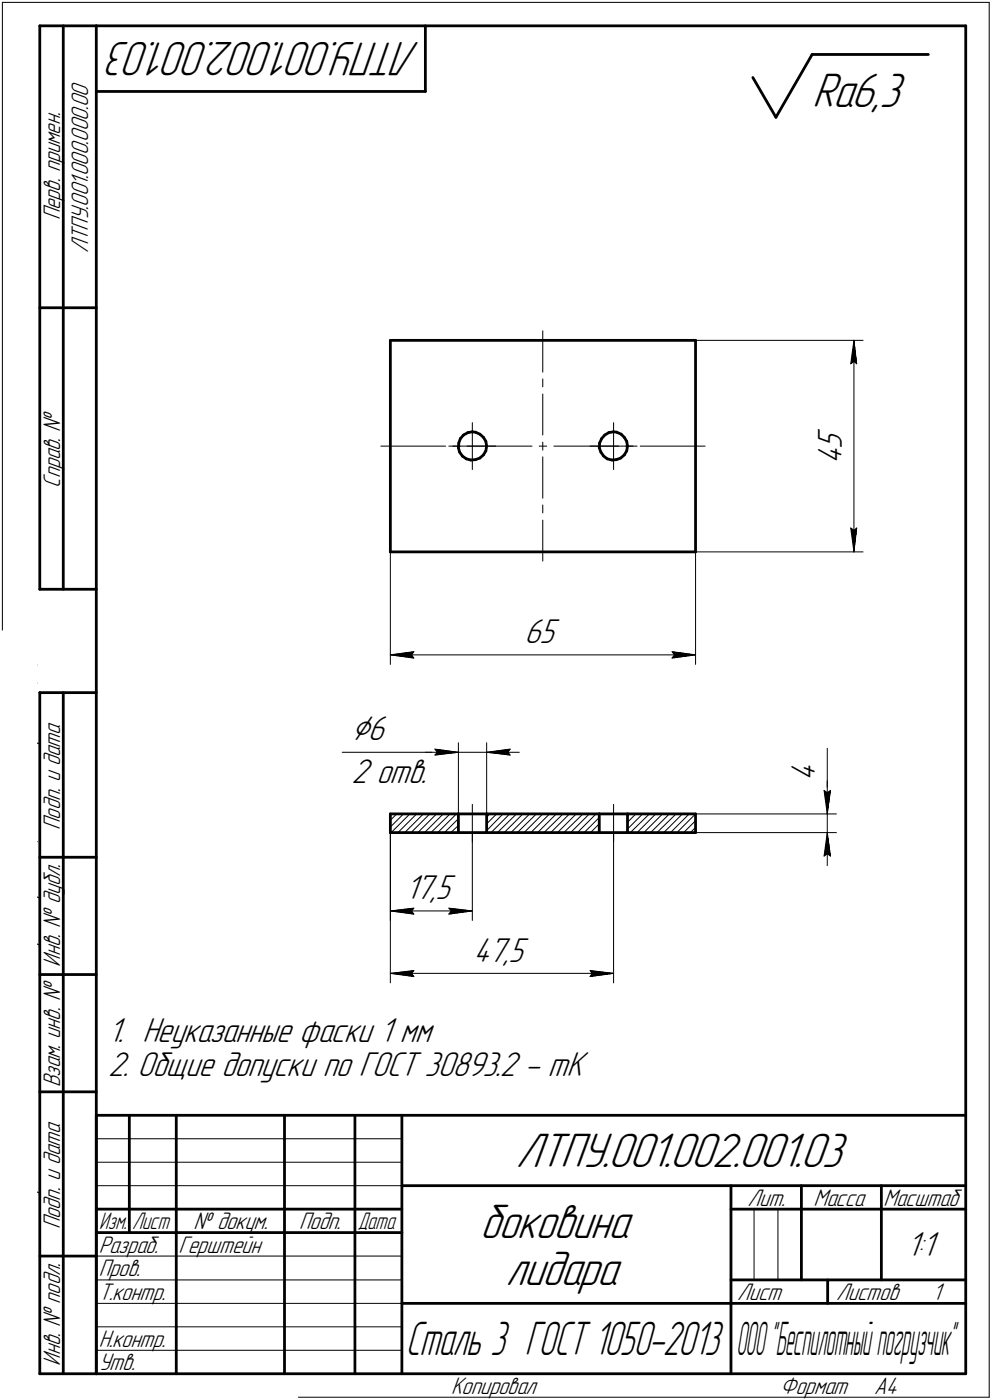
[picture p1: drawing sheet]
<svg xmlns="http://www.w3.org/2000/svg" width="211mm" height="298mm" viewBox="0 0 211 298" stroke-linecap="round" stroke-linejoin="round" font-family="sans-serif">
<g fill="none" stroke="#000" stroke-width=".59">
<path d="M8.5 5.5v120zM8.5 5.5h12zM13.5 5.5v120zM20.5 5.5v287zM20.5 5.5h185zM20.5 19.5h70zM90.5 5.5v14zM160.2 16.5l4.9 8.5zM172.8 11.6l-7.7 13.4zM172.8 11.6h24.7zM205.5 5.5v287zM8.5 65.5h12z"/>
<path d="M83.1 72.5h64.9zM83.1 72.5v45zM148 72.5v45zM97.5 95.3l.3 1zM97.6 94.3l-.1 1zM97.8 96.3l.6 .8zM98 93.4l-.4 .9zM98.4 97.1l.8 .6zM98.6 92.6l1-.5zM98.6 92.6l-.6 .8zM99.2 97.7l1 .3zM99.6 92.1l.9-.2z"/>
<path d="M100.2 98l1-.1zM100.5 91.9l.7 .1zM101.2 97.9l.9-.4zM101.2 92l.9 .5zM102.1 97.5l.8-.6zM102.1 92.5l.8 .6zM102.9 93.1l.5 .9zM103.4 96l-.5 .9zM103.4 94l.1 1zM103.5 95l-.1 1zM127.5 95.3l.3 1zM127.6 94.3l-.1 1z"/>
<path d="M127.8 96.3l.6 .8zM128 93.4l-.4 .9zM128.4 97.1l.8 .6zM128.7 92.6l.8-.5zM128.7 92.6l-.7 .8zM129.2 97.7l1 .3zM129.5 92.1l1.1-.2zM130.2 98l.9-.1zM130.6 91.9l.6 .1zM131.1 97.9l1-.4zM131.2 92l1 .5zM132.1 97.5l.7-.6z"/>
<path d="M132.2 92.5l.6 .6zM132.8 93.1l.5 .9zM133.3 96l-.5 .9zM133.3 94l.2 1zM133.5 95l-.2 1zM83.1 117.5h64.9zM8.5 125.5h12zM8.5 147.5v145zM8.5 147.5h12zM13.5 147.5v145zM83.1 173.3v4zM83.1 173.3h14.4z"/>
<path d="M83.1 177.3h14.4zM97.5 173.3v4zM97.5 173.3h6zM97.5 177.3h6zM103.5 173.3h24zM103.5 177.3h24zM103.5 173.3v4zM127.5 173.3v4zM127.5 173.3h6zM127.5 177.3h6zM133.5 173.3h14.5zM133.5 173.3v4z"/>
<path d="M133.5 177.3h14.5zM148 173.3v4zM8.5 182.5h12zM8.5 207.5h12zM8.5 232.5h12zM20.5 237.5h185zM20.5 237.5v55zM27.5 237.5v25zM37.5 237.5v55zM60.5 237.5v55zM75.5 237.5v55zM85.5 237.5v55z"/>
<path d="M20.5 257.5h65zM85.5 252.5h120zM155.5 252.5v40zM155.5 257.5h15zM170.5 252.5v20zM170.5 257.5h35zM187.5 252.5v20zM8.5 267.5h12zM20.5 262.5h65zM85.5 277.5h70zM155.5 277.5h50zM155.5 272.5h50z"/>
<path d="M176.1 272.5v5zM8.5 292.5h12zM20.5 292.5h185z"/>
</g>
<g fill="none" stroke="#000" stroke-width=".21">
<path d="M.5 .5v297zM.5 .5h210zM210.5 .5v297zM115.5 70.4v8.8zM148 72.5h35.6zM181 77.5l.7-.5zM181.7 72.5l.6 5zM181.7 77l.6 .5zM181.7 72.5l-.7 5zM181.7 72.5v45zM81 95h13.8zM95.5 95h5z"/>
<path d="M96.4 95h1.6zM99.4 95h13.8zM100.5 95h5zM100.5 95v5zM100.5 90v5zM114.7 95h1.6zM115.5 97.3v8.8zM115.5 94.1v1.7zM115.5 83.9v8.7zM115.5 80.7v1.7zM117.9 95h13.8zM125.6 95h5z"/>
<path d="M130.6 95h5zM130.6 95v5zM130.6 90v5zM133.1 95h1.6zM136.2 95h13.8zM83.1 117.5v24zM115.5 110.7v8.8zM115.5 107.5v1.7zM148 117.5v24zM148 117.5h35.6zM181 112.4l.7 5.1zM181 112.4l.7 .5z"/>
<path d="M181.7 112.9l.6-.5zM182.3 112.4l-.6 5.1zM83.1 139.4l5-.6zM83.1 139.4l5 .7zM83.1 139.4h64.9zM87.5 139.4l.6 .7zM88.1 138.8l-.6 .6zM143 138.8l.5 .6zM143 138.8l5 .6zM143.5 139.4l-.5 .7zM92.5 159.5l5 .7zM92.5 159.5l.5 .7z"/>
<path d="M97.5 158.2v15.1zM103.5 158.2v15.1zM108.5 159.5l-.5 .7zM143 140.1l5-.7zM176 159.3v9zM72.8 160.2h19.7zM83.1 176.1l2.8-2.8zM83.1 177.3v18.7zM83.1 177.3v32zM83.2 177.3l4-4zM84.4 173.3l-1.3 1.4zM84.7 177.3l3.9-4z"/>
<path d="M87.5 177.3l3.9-4zM88.9 177.3l4-4zM90.1 173.3l-4 4zM90.5 160.2h7zM91.7 177.3l4.1-4zM92.5 160.2h5zM92.5 160.8l5-.6zM93 160.2l-.5 .6zM94.3 173.3l-4 4zM94.6 177.3l2.9-3zM95.9 177.3l1.6-1.5zM97.1 173.3l-4 4z"/>
<path d="M97.4 177.3l.1-.1zM97.5 160.2h6zM100.5 171.3v8zM100.5 177.3v18.7zM103.5 175.4l2.2-2.1zM103.5 174l.7-.7zM103.5 160.2l5 .6zM103.5 160.2l5-.7zM103.5 160.2h7zM105.8 177.3l4.1-4zM107 173.3l-3.5 3.6zM107.3 177.3l4-4z"/>
<path d="M108 160.2l.5 .6zM108.5 173.3l-4 4zM110.1 177.3l4-4zM112.7 173.3l-4 4zM112.9 177.3l4-4zM115.5 173.3l-4 4zM115.7 177.3l4.1-4zM118.4 173.3l-4 4zM118.6 177.3l4-4zM120 177.3l4-4zM121.2 173.3l-4 4zM122.9 177.3l3.9-4z"/>
<path d="M124.3 177.3l3.2-3.2zM125.4 173.3l-4 4zM125.6 177.3l1.9-1.9zM127.5 176.9l-.4 .4zM130.6 171.3v8zM130.6 177.3v32zM133.5 176.5l3.2-3.2zM133.5 175.1l1.8-1.8zM133.5 173.7l.4-.4zM134.1 177.3l4.1-4zM137 177.3l4-4zM138.4 177.3l4-4z"/>
<path d="M139.5 173.3l-3.9 4zM139.8 177.3l4-4zM142.7 177.3l3.9-4zM144 177.3l4-4zM145.2 173.3l-4 4zM145.5 177.3l2.5-2.5zM146.9 177.3l1.1-1.1zM148 173.3h30zM148 177.3h30zM175.3 168.3l.7 .5zM175.3 168.3l.7 5zM176 168.3v5z"/>
<path d="M176 168.8l.7-.5zM176 166.3v7zM176 177.3l-.7 5zM176 177.3l.7 5zM176 177.3v7zM176 173.3v4zM176.7 168.3l-.7 5zM83.1 194l5-.6zM83.1 194l5 .6zM83.1 194h17.4zM87.5 194l.6 .6zM88.1 193.4l-.6 .6z"/>
<path d="M95.5 194.6l5-.6zM95.5 193.4l.5 .6zM95.5 193.4l5 .6zM96 194l-.5 .6zM175.3 182.3l.7-.5zM176 181.8l.7 .5zM83.1 207.3l5-.6zM83.1 207.3l5 .6zM83.1 207.3h47.5zM87.5 207.3l.6 .6zM88.1 206.7l-.6 .6zM125.6 207.9l5-.6z"/>
<path d="M125.6 206.7l.4 .6zM125.6 206.7l5 .6zM126 207.3l-.4 .6zM20.5 247.5h65zM20.5 252.5h65zM20.5 242.5h65zM160.4 257.5v15zM165.5 257.5v15zM20.5 267.5h65zM20.5 272.5h65zM20.5 277.5h65zM.5 297.5h210z"/>
<path d="M20.5 282.5h65zM20.5 287.5h65z"/>
</g>
<g fill="#fff" stroke="#fff" stroke-width=".21">
<path d="M111.7 131.3h7.7zM111.7 131.4h7.7zM111.7 131.5h7.7zM111.7 131.6h7.7zM111.7 131.7h7.7zM111.7 131.7h7.7zM111.7 131.8h7.7zM111.7 131.9h7.7zM111.7 132h7.7zM111.7 132.1h7.7zM111.7 132.2h7.7zM111.7 132.2h7.7zM111.7 132.3h7.7zM111.7 132.4h7.7zM111.7 132.5h7.7zM111.7 132.6h7.7zM111.7 132.7h7.7zM111.7 132.8h7.7zM111.7 132.8h7.7zM111.7 132.9h7.7zM111.7 133h7.7zM111.7 133.1h7.7zM111.7 133.2h7.7zM111.7 133.3h7.7zM111.7 133.3h7.7zM111.7 133.4h7.7zM111.7 133.5h7.7zM111.7 133.6h7.7zM111.7 133.7h7.7zM111.7 133.8h7.7zM111.7 133.9h7.7zM111.7 133.9h7.7zM111.7 134h7.7zM111.7 134.1h7.7zM111.7 134.2h7.7zM111.7 134.3h7.7zM111.7 134.4h7.7zM111.7 134.5h7.7zM111.7 134.5h7.7zM111.7 134.6h7.7zM111.7 134.7h7.7zM111.7 134.8h7.7zM111.7 134.9h7.7zM111.7 135h7.7zM111.7 135h7.7zM111.7 135.1h7.7zM111.7 135.2h7.7zM111.7 135.3h7.7zM111.7 135.4h7.7zM111.7 135.5h7.7zM111.7 135.6h7.7zM111.7 135.6h7.7zM111.7 135.7h7.7zM111.7 135.8h7.7zM111.7 135.9h7.7zM111.7 136h7.7zM111.7 136.1h7.7zM111.7 136.1h7.7zM111.7 136.2h7.7zM111.7 136.3h7.7zM111.7 136.4h7.7zM111.7 136.5h7.7zM111.7 136.6h7.7zM111.7 136.7h7.7zM111.7 136.7h7.7zM111.7 136.8h7.7zM111.7 136.9h7.7zM111.7 137h7.7zM111.7 137.1h7.7zM111.7 137.2h7.7zM111.7 137.2h7.7zM111.7 137.3h7.7zM111.7 137.4h7.7zM111.7 137.5h7.7zM111.7 137.6h7.7zM111.7 137.7h7.7zM111.7 137.8h7.7zM111.7 137.8h7.7zM111.7 137.9h7.7zM111.7 138h7.7zM111.7 138.1h7.7zM111.7 138.2h7.7zM111.7 138.3h7.7zM111.7 138.3h7.7z"/>
<path d="M88 138.3h.6zM87.4 138.3h1.2zM86.7 138.4h1.9zM86.1 138.5h2.5zM85.5 138.6h3.1zM84.8 138.7h3.8zM84.7 138.8h3.9zM84.5 138.9h4.1zM84.2 138.9h4.4zM84.1 139h4.5zM83.9 139.1h4.7zM83.7 139.2h4.9zM83.5 139.3h5.1zM83.3 139.4h5.3zM83.1 139.4h5.5zM83.3 139.5h5.3zM83.5 139.6h5.1zM83.7 139.7h4.9zM83.9 139.8h4.7zM84.1 139.9h4.5zM84.2 140h4.4zM84.5 140h4.1zM84.7 140.1h3.9zM84.8 140.2h3.8zM85.6 140.3h3zM86.4 140.4h2.2zM87.1 140.5h1.5zM87.9 140.5h.7z"/>
<path d="M142.5 138.3h.7zM142.5 138.3h1.3zM142.5 138.4h1.9zM142.5 138.5h2.5zM142.5 138.6h3.1zM142.5 138.7h3.7zM142.5 138.8h4zM142.5 138.9h4.1zM142.5 138.9h4.3zM142.5 139h4.6zM142.5 139.1h4.7zM142.5 139.2h4.9zM142.5 139.3h5.2zM142.5 139.4h5.3zM142.5 139.4h5.5zM142.5 139.5h5.3zM142.5 139.6h5.2zM142.5 139.7h4.9zM142.5 139.8h4.7zM142.5 139.9h4.6zM142.5 140h4.3zM142.5 140h4.1zM142.5 140.1h4zM142.5 140.2h3.7zM142.5 140.3h3zM142.5 140.4h2.3zM142.5 140.5h1.5zM142.5 140.5h.8z"/>
<path d="M173.6 91.1h7.1zM173.6 91.2h7.1zM173.6 91.3h7.1zM173.6 91.4h7.1zM173.6 91.4h7.1zM173.6 91.5h7.1zM173.6 91.6h7.1zM173.6 91.7h7.1zM173.6 91.8h7.1zM173.6 91.9h7.1zM173.6 91.9h7.1zM173.6 92h7.1zM173.6 92.1h7.1zM173.6 92.2h7.1zM173.6 92.3h7.1zM173.6 92.4h7.1zM173.6 92.5h7.1zM173.6 92.5h7.1zM173.6 92.6h7.1zM173.6 92.7h7.1zM173.6 92.8h7.1zM173.6 92.9h7.1zM173.6 93h7.1zM173.6 93h7.1zM173.6 93.1h7.1zM173.6 93.2h7.1zM173.6 93.3h7.1zM173.6 93.4h7.1zM173.6 93.5h7.1zM173.6 93.6h7.1zM173.6 93.6h7.1zM173.6 93.7h7.1zM173.6 93.8h7.1zM173.6 93.9h7.1zM173.6 94h7.1zM173.6 94.1h7.1zM173.6 94.1h7.1zM173.6 94.2h7.1zM173.6 94.3h7.1zM173.6 94.4h7.1zM173.6 94.5h7.1zM173.6 94.6h7.1zM173.6 94.7h7.1zM173.6 94.7h7.1zM173.6 94.8h7.1zM173.6 94.9h7.1zM173.6 95h7.1zM173.6 95.1h7.1zM173.6 95.2h7.1zM173.6 95.2h7.1zM173.6 95.3h7.1zM173.6 95.4h7.1zM173.6 95.5h7.1zM173.6 95.6h7.1zM173.6 95.7h7.1zM173.6 95.8h7.1zM173.6 95.8h7.1zM173.6 95.9h7.1zM173.6 96h7.1zM173.6 96.1h7.1zM173.6 96.2h7.1zM173.6 96.3h7.1zM173.6 96.4h7.1zM173.6 96.4h7.1zM173.6 96.5h7.1zM173.6 96.6h7.1zM173.6 96.7h7.1zM173.6 96.8h7.1zM173.6 96.9h7.1zM173.6 96.9h7.1zM173.6 97h7.1zM173.6 97.1h7.1zM173.6 97.2h7.1zM173.6 97.3h7.1zM173.6 97.4h7.1zM173.6 97.5h7.1zM173.6 97.5h7.1zM173.6 97.6h7.1zM173.6 97.7h7.1zM173.6 97.8h7.1zM173.6 97.9h7.1zM173.6 98h7.1zM173.6 98h7.1zM173.6 98.1h7.1zM173.6 98.2h7.1zM173.6 98.3h7.1zM173.6 98.4h7.1zM173.6 98.5h7.1zM173.6 98.6h7.1zM173.6 98.6h7.1zM173.6 98.7h7.1zM173.6 98.8h7.1z"/>
<path d="M180.4 112h2.5zM180.5 112.1h2.4zM180.5 112.2h2.4zM180.5 112.3h2.4zM180.5 112.4h2.4zM180.5 112.4h2.4zM180.5 112.5h2.4zM180.5 112.6h2.4zM180.6 112.7h2.2zM180.6 112.8h2.2zM180.6 112.9h2.2zM180.6 112.9h2.2zM180.6 113h2.2zM180.6 113.1h2.2zM180.6 113.2h2.2zM180.7 113.3h2zM180.7 113.4h2zM180.7 113.5h2zM180.7 113.5h2zM180.7 113.6h2zM180.7 113.7h2zM180.7 113.8h2zM180.8 113.9h1.8zM180.8 114h1.8zM180.8 114h1.8zM180.8 114.1h1.8zM180.8 114.2h1.8zM180.8 114.3h1.8zM180.8 114.4h1.8zM180.8 114.5h1.7zM180.8 114.6h1.7zM180.8 114.6h1.7zM180.8 114.7h1.7zM180.8 114.8h1.7zM180.8 114.9h1.7zM180.8 115h1.7zM180.9 115.1h1.6zM180.9 115.1h1.6zM180.9 115.2h1.6zM180.9 115.3h1.6zM180.9 115.4h1.6zM180.9 115.5h1.6zM180.9 115.6h1.6zM180.9 115.7h1.5zM181 115.7h1.4zM181 115.8h1.4zM181.1 115.9h1.2zM181.1 116h1.2zM181.2 116.1h1.1zM181.2 116.2h1zM181.2 116.2h1zM181.3 116.3h.9zM181.3 116.4h.8zM181.4 116.5h.7zM181.4 116.6h.6zM181.4 116.7h.6zM181.4 116.8h.6zM181.4 116.8h.5zM181.5 116.9h.4zM181.5 117h.4zM181.5 117.1h.4zM181.6 117.2h.3zM181.6 117.3h.3z"/>
<path d="M181.6 72.7h.3zM181.6 72.8h.3zM181.5 72.9h.4zM181.5 73h.4zM181.4 73.1h.5zM181.4 73.2h.6zM181.4 73.2h.6zM181.4 73.3h.6zM181.4 73.4h.7zM181.3 73.5h.8zM181.3 73.6h.8zM181.2 73.7h1zM181.2 73.7h1zM181.2 73.8h1.1zM181.1 73.9h1.2zM181.1 74h1.2zM181 74.1h1.4zM181 74.2h1.4zM180.9 74.3h1.5zM180.9 74.3h1.6zM180.9 74.4h1.6zM180.9 74.5h1.6zM180.9 74.6h1.6zM180.9 74.7h1.6zM180.9 74.8h1.6zM180.9 74.8h1.6zM180.8 74.9h1.7zM180.8 75h1.7zM180.8 75.1h1.7zM180.8 75.2h1.7zM180.8 75.3h1.7zM180.8 75.4h1.7zM180.8 75.4h1.7zM180.8 75.5h1.8zM180.8 75.6h1.8zM180.8 75.7h1.8zM180.8 75.8h1.8zM180.8 75.9h1.8zM180.8 75.9h1.8zM180.8 76h1.8zM180.7 76.1h1.9zM180.7 76.2h2zM180.7 76.3h2zM180.7 76.4h2zM180.7 76.5h2zM180.7 76.5h2zM180.7 76.6h2zM180.7 76.7h2zM180.6 76.8h2.2zM180.6 76.9h2.2zM180.6 77h2.2zM180.6 77h2.2zM180.6 77.1h2.2zM180.6 77.2h2.2zM180.6 77.3h2.2zM180.5 77.4h2.4zM180.5 77.5h2.4zM180.5 77.6h2.4zM180.5 77.6h2.4zM180.5 77.7h2.4zM180.5 77.8h2.4zM180.5 77.9h2.4z"/>
<path d="M74.8 151.9h8.4zM74.8 152h8.4zM74.8 152.1h8.4zM74.8 152.1h8.4zM74.8 152.2h8.4zM74.8 152.3h8.4zM74.8 152.4h8.4zM74.8 152.5h8.4zM74.8 152.6h8.4zM74.8 152.7h8.4zM74.8 152.7h8.4zM74.8 152.8h8.4zM74.8 152.9h8.4zM74.8 153h8.4zM74.8 153.1h8.4zM74.8 153.2h8.4zM74.8 153.2h8.4zM74.8 153.3h8.4zM74.8 153.4h8.4zM74.8 153.5h8.4zM74.8 153.6h8.4zM74.8 153.7h8.4zM74.8 153.8h8.4zM74.8 153.8h8.4zM74.8 153.9h8.4zM74.8 154h8.4zM74.8 154.1h8.4zM74.8 154.2h8.4zM74.8 154.3h8.4zM74.8 154.3h8.4zM74.8 154.4h8.4zM74.8 154.5h8.4zM74.8 154.6h8.4zM74.8 154.7h8.4zM74.8 154.8h8.4zM74.8 154.9h8.4zM74.8 154.9h8.4zM74.8 155h8.4zM74.8 155.1h8.4zM74.8 155.2h8.4zM74.8 155.3h8.4zM74.8 155.4h8.4zM74.8 155.4h8.4zM74.8 155.5h8.4zM74.8 155.6h8.4zM74.8 155.7h8.4zM74.8 155.8h8.4zM74.8 155.9h8.4zM74.8 156h8.4zM74.8 156h8.4zM74.8 156.1h8.4zM74.8 156.2h8.4zM74.8 156.3h8.4zM74.8 156.4h8.4zM74.8 156.5h8.4zM74.8 156.5h8.4zM74.8 156.6h8.4zM74.8 156.7h8.4zM74.8 156.8h8.4zM74.8 156.9h8.4zM74.8 157h8.4zM74.8 157.1h8.4zM74.8 157.1h8.4zM74.8 157.2h8.4zM74.8 157.3h8.4zM74.8 157.4h8.4zM74.8 157.5h8.4zM74.8 157.6h8.4zM74.8 157.6h8.4zM74.8 157.7h8.4zM74.8 157.8h8.4zM74.8 157.9h8.4zM74.8 158h8.4zM74.8 158.1h8.4zM74.8 158.2h8.4zM74.8 158.2h8.4zM74.8 158.3h8.4zM74.8 158.4h8.4zM74.8 158.5h8.4zM74.8 158.6h8.4zM74.8 158.7h8.4zM74.8 158.7h8.4zM74.8 158.8h8.4zM74.8 158.9h8.4zM74.8 159h8.4zM74.8 159.1h8.4z"/>
<path d="M74.8 161.2h15.7zM74.8 161.3h15.7zM74.8 161.4h15.7zM74.8 161.5h15.7zM74.8 161.5h15.7zM74.8 161.6h15.7zM74.8 161.7h15.7zM74.8 161.8h15.7zM74.8 161.9h15.7zM74.8 162h15.7zM74.8 162.1h15.7zM74.8 162.1h15.7zM74.8 162.2h15.7zM74.8 162.3h15.7zM74.8 162.4h15.7zM74.8 162.5h15.7zM74.8 162.6h15.7zM74.8 162.6h15.7zM74.8 162.7h15.7zM74.8 162.8h15.7zM74.8 162.9h15.7zM74.8 163h15.7zM74.8 163.1h15.7zM74.8 163.2h15.7zM74.8 163.2h15.7zM74.8 163.3h15.7zM74.8 163.4h15.7zM74.8 163.5h15.7zM74.8 163.6h15.7zM74.8 163.7h15.7zM74.8 163.7h15.7zM74.8 163.8h15.7zM74.8 163.9h15.7zM74.8 164h15.7zM74.8 164.1h15.7zM74.8 164.2h15.7zM74.8 164.3h15.7zM74.8 164.3h15.7zM74.8 164.4h15.7zM74.8 164.5h15.7zM74.8 164.6h15.7zM74.8 164.7h15.7zM74.8 164.8h15.7zM74.8 164.8h15.7zM74.8 164.9h15.7zM74.8 165h15.7zM74.8 165.1h15.7zM74.8 165.2h15.7zM74.8 165.3h15.7zM74.8 165.4h15.7zM74.8 165.4h15.7zM74.8 165.5h15.7zM74.8 165.6h15.7zM74.8 165.7h15.7zM74.8 165.8h15.7zM74.8 165.9h15.7zM74.8 165.9h15.7zM74.8 166h15.7zM74.8 166.1h15.7zM74.8 166.2h15.7zM74.8 166.3h15.7zM74.8 166.4h15.7zM74.8 166.5h15.7zM74.8 166.5h15.7zM74.8 166.6h15.7zM74.8 166.7h15.7zM74.8 166.8h15.7zM74.8 166.9h15.7zM74.8 167h15.7zM74.8 167h15.7zM74.8 167.1h15.7zM74.8 167.2h15.7zM74.8 167.3h15.7zM74.8 167.4h15.7zM74.8 167.5h15.7zM74.8 167.6h15.7zM74.8 167.6h15.7zM74.8 167.7h15.7zM74.8 167.8h15.7zM74.8 167.9h15.7zM74.8 168h15.7zM74.8 168.1h15.7zM74.8 168.1h15.7zM74.8 168.2h15.7z"/>
<path d="M92 159h.7zM92 159.1h1.3zM92 159.2h1.9zM92 159.3h2.6zM92 159.3h3.2zM92 159.4h3.8zM92 159.5h4zM92 159.6h4.2zM92 159.7h4.4zM92 159.8h4.6zM92 159.9h4.8zM92 159.9h4.9zM92 160h5.2zM92 160.1h5.4zM92 160.2h5.5zM92 160.3h5.4zM92 160.4h5.1zM92 160.4h4.9zM92 160.5h4.7zM92 160.6h4.4zM92 160.7h4.3zM92 160.8h4zM92 160.9h3.8zM92 161h3.2zM92 161h2.6zM92 161.1h1.9zM92 161.2h1.3zM92 161.3h.7z"/>
<path d="M108.5 159h.6zM107.9 159.1h1.2zM107.2 159.2h1.9zM106.6 159.3h2.5zM106 159.3h3.1zM105.3 159.4h3.8zM105.2 159.5h3.9zM105 159.6h4.1zM104.7 159.7h4.4zM104.6 159.8h4.5zM104.4 159.9h4.7zM104.1 159.9h5zM104 160h5.1zM103.8 160.1h5.3zM103.5 160.2h5.6zM103.8 160.3h5.3zM104.1 160.4h5zM104.2 160.4h4.9zM104.5 160.5h4.6zM104.7 160.6h4.4zM104.9 160.7h4.2zM105.2 160.8h3.9zM105.3 160.9h3.8zM106 161h3.1zM106.6 161h2.5zM107.2 161.1h1.9zM107.9 161.2h1.2zM108.5 161.3h.6z"/>
<path d="M167.9 161.3h7.1zM167.9 161.4h7.1zM167.9 161.5h7.1zM167.9 161.5h7.1zM167.9 161.6h7.1zM167.9 161.7h7.1zM167.9 161.8h7.1zM167.9 161.9h7.1zM167.9 162h7.1zM167.9 162.1h7.1zM167.9 162.1h7.1zM167.9 162.2h7.1zM167.9 162.3h7.1zM167.9 162.4h7.1zM167.9 162.5h7.1zM167.9 162.6h7.1zM167.9 162.6h7.1zM167.9 162.7h7.1zM167.9 162.8h7.1zM167.9 162.9h7.1zM167.9 163h7.1zM167.9 163.1h7.1zM167.9 163.2h7.1zM167.9 163.2h7.1zM167.9 163.3h7.1zM167.9 163.4h7.1zM167.9 163.5h7.1zM167.9 163.6h7.1zM167.9 163.7h7.1zM167.9 163.7h7.1zM167.9 163.8h7.1zM167.9 163.9h7.1zM167.9 164h7.1zM167.9 164.1h7.1zM167.9 164.2h7.1zM167.9 164.3h7.1zM167.9 164.3h7.1zM167.9 164.4h7.1zM167.9 164.5h7.1zM167.9 164.6h7.1zM167.9 164.7h7.1zM167.9 164.8h7.1zM167.9 164.8h7.1zM167.9 164.9h7.1zM167.9 165h7.1zM167.9 165.1h7.1zM167.9 165.2h7.1zM167.9 165.3h7.1zM167.9 165.4h7.1zM167.9 165.4h7.1zM167.9 165.5h7.1zM167.9 165.6h7.1zM167.9 165.7h7.1zM167.9 165.8h7.1zM167.9 165.9h7.1zM167.9 165.9h7.1zM167.9 166h7.1zM167.9 166.1h7.1zM167.9 166.2h7.1z"/>
<path d="M174.8 167.8h2.4zM174.8 167.9h2.4zM174.8 168h2.4zM174.8 168.1h2.4zM174.8 168.1h2.4zM174.8 168.2h2.4zM174.8 168.3h2.4zM174.8 168.4h2.4zM174.9 168.5h2.2zM174.9 168.6h2.2zM174.9 168.7h2.2zM174.9 168.7h2.2zM174.9 168.8h2.2zM174.9 168.9h2.2zM174.9 169h2.2zM175 169.1h2zM175 169.2h2zM175 169.2h2zM175 169.3h2zM175 169.4h2zM175 169.5h2zM175 169.6h2zM175 169.7h2zM175.1 169.8h1.9zM175.1 169.8h1.9zM175.1 169.9h1.9zM175.1 170h1.9zM175.1 170.1h1.9zM175.1 170.2h1.9zM175.1 170.3h1.9zM175.2 170.3h1.7zM175.2 170.4h1.7zM175.2 170.5h1.7zM175.2 170.6h1.7zM175.2 170.7h1.7zM175.2 170.8h1.7zM175.2 170.9h1.7zM175.3 170.9h1.5zM175.3 171h1.5zM175.3 171.1h1.5zM175.3 171.2h1.5zM175.3 171.3h1.5zM175.3 171.4h1.5zM175.3 171.4h1.5zM175.3 171.5h1.4zM175.3 171.6h1.4zM175.3 171.7h1.4zM175.4 171.8h1.2zM175.4 171.9h1.2zM175.5 172h1.1zM175.5 172h1zM175.5 172.1h1zM175.6 172.2h.8zM175.6 172.3h.8zM175.7 172.4h.7zM175.7 172.5h.7zM175.8 172.6h.6zM175.8 172.6h.6zM175.8 172.7h.5zM175.9 172.8h.4zM175.9 172.9h.3zM175.9 173h.3zM175.9 173.1h.3z"/>
<path d="M175.9 177.5h.3zM175.9 177.6h.3zM175.9 177.7h.3zM175.9 177.8h.4zM175.8 177.9h.5zM175.8 178h.6zM175.8 178.1h.6zM175.7 178.1h.7zM175.7 178.2h.7zM175.6 178.3h.8zM175.6 178.4h.8zM175.5 178.5h1zM175.5 178.6h1zM175.5 178.6h1.1zM175.4 178.7h1.2zM175.4 178.8h1.2zM175.3 178.9h1.4zM175.3 179h1.4zM175.3 179.1h1.4zM175.3 179.2h1.5zM175.3 179.2h1.5zM175.3 179.3h1.5zM175.3 179.4h1.5zM175.3 179.5h1.5zM175.3 179.6h1.5zM175.3 179.7h1.5zM175.2 179.7h1.7zM175.2 179.8h1.7zM175.2 179.9h1.7zM175.2 180h1.7zM175.2 180.1h1.7zM175.2 180.2h1.7zM175.2 180.3h1.7zM175.1 180.3h1.9zM175.1 180.4h1.9zM175.1 180.5h1.9zM175.1 180.6h1.9zM175.1 180.7h1.9zM175.1 180.8h1.9zM175.1 180.8h1.9zM175 180.9h2zM175 181h2zM175 181.1h2zM175 181.2h2zM175 181.3h2zM175 181.4h2zM175 181.4h2zM175 181.5h2zM174.9 181.6h2.2zM174.9 181.7h2.2zM174.9 181.8h2.2zM174.9 181.9h2.2zM174.9 181.9h2.2zM174.9 182h2.2zM174.9 182.1h2.2zM174.8 182.2h2.4zM174.8 182.3h2.4zM174.8 182.4h2.4zM174.8 182.5h2.4zM174.8 182.5h2.4zM174.8 182.6h2.4zM174.8 182.7h2.4z"/>
<path d="M86.3 185.8h11zM86.3 185.9h11zM86.3 186h11zM86.3 186.1h11zM86.3 186.2h11zM86.3 186.3h11zM86.3 186.4h11zM86.3 186.4h11zM86.3 186.5h11zM86.3 186.6h11zM86.3 186.7h11zM86.3 186.8h11zM86.3 186.9h11zM86.3 186.9h11zM86.3 187h11zM86.3 187.1h11zM86.3 187.2h11zM86.3 187.3h11zM86.3 187.4h11zM86.3 187.5h11zM86.3 187.5h11zM86.3 187.6h11zM86.3 187.7h11zM86.3 187.8h11zM86.3 187.9h11zM86.3 188h11zM86.3 188h11zM86.3 188.1h11zM86.3 188.2h11zM86.3 188.3h11zM86.3 188.4h11zM86.3 188.5h11zM86.3 188.6h11zM86.3 188.6h11zM86.3 188.7h11zM86.3 188.8h11zM86.3 188.9h11zM86.3 189h11zM86.3 189.1h11zM86.3 189.1h11zM86.3 189.2h11zM86.3 189.3h11zM86.3 189.4h11zM86.3 189.5h11zM86.3 189.6h11zM86.3 189.7h11zM86.3 189.7h11zM86.3 189.8h11zM86.3 189.9h11zM86.3 190h11zM86.3 190.1h11zM86.3 190.2h11zM86.3 190.2h11zM86.3 190.3h11zM86.3 190.4h11zM86.3 190.5h11zM86.3 190.6h11zM86.3 190.7h11zM86.3 190.8h11zM86.3 190.8h11zM86.3 190.9h11zM86.3 191h11zM86.3 191.1h11zM86.3 191.2h11zM86.3 191.3h11zM86.3 191.3h11zM86.3 191.4h11zM86.3 191.5h11zM86.3 191.6h11zM86.3 191.7h11zM86.3 191.8h11zM86.3 191.9h11zM86.3 191.9h11zM86.3 192h11zM86.3 192.1h11zM86.3 192.2h11zM86.3 192.3h11zM86.3 192.4h11zM86.3 192.4h11zM86.3 192.5h11zM86.3 192.6h11zM86.3 192.7h11zM86.3 192.8h11zM86.3 192.9h11zM86.3 193h11z"/>
<path d="M88 192.9h.6zM87.4 193h1.2zM86.7 193h1.9zM86.1 193.1h2.5zM85.5 193.2h3.1zM84.8 193.3h3.8zM84.7 193.4h3.9zM84.4 193.5h4.2zM84.2 193.5h4.4zM84 193.6h4.6zM83.7 193.7h4.9zM83.6 193.8h5zM83.3 193.9h5.3zM83.1 194h5.5zM83.3 194.1h5.3zM83.5 194.1h5.1zM83.7 194.2h4.9zM83.9 194.3h4.7zM84.1 194.4h4.5zM84.2 194.5h4.4zM84.5 194.6h4.1zM84.7 194.6h3.9zM84.8 194.7h3.8zM85.5 194.8h3.1zM86.1 194.9h2.5zM86.7 195h1.9zM87.4 195.1h1.2zM88 195.2h.6z"/>
<path d="M95 192.9h.7zM95 193h1.3zM95 193h1.9zM95 193.1h2.5zM95 193.2h3.1zM95 193.3h3.7zM95 193.4h4zM95 193.5h4.2zM95 193.5h4.4zM95 193.6h4.7zM95 193.7h4.9zM95 193.8h5.1zM95 193.9h5.3zM95 194h5.5zM95 194.1h5.3zM95 194.1h5.2zM95 194.2h4.9zM95 194.3h4.7zM95 194.4h4.6zM95 194.5h4.3zM95 194.6h4.1zM95 194.6h4zM95 194.7h3.7zM95 194.8h3.1zM95 194.9h2.5zM95 195h1.9zM95 195.1h1.3zM95 195.2h.7z"/>
<path d="M100.8 199.1h12zM100.8 199.2h12zM100.8 199.3h12zM100.8 199.4h12zM100.8 199.5h12zM100.8 199.6h12zM100.8 199.6h12zM100.8 199.7h12zM100.8 199.8h12zM100.8 199.9h12zM100.8 200h12zM100.8 200.1h12zM100.8 200.2h12zM100.8 200.2h12zM100.8 200.3h12zM100.8 200.4h12zM100.8 200.5h12zM100.8 200.6h12zM100.8 200.7h12zM100.8 200.7h12zM100.8 200.8h12zM100.8 200.9h12zM100.8 201h12zM100.8 201.1h12zM100.8 201.2h12zM100.8 201.3h12zM100.8 201.3h12zM100.8 201.4h12zM100.8 201.5h12zM100.8 201.6h12zM100.8 201.7h12zM100.8 201.8h12zM100.8 201.8h12zM100.8 201.9h12zM100.8 202h12zM100.8 202.1h12zM100.8 202.2h12zM100.8 202.3h12zM100.8 202.4h12zM100.8 202.4h12zM100.8 202.5h12zM100.8 202.6h12zM100.8 202.7h12zM100.8 202.8h12zM100.8 202.9h12zM100.8 202.9h12zM100.8 203h12zM100.8 203.1h12zM100.8 203.2h12zM100.8 203.3h12zM100.8 203.4h12zM100.8 203.5h12zM100.8 203.5h12zM100.8 203.6h12zM100.8 203.7h12zM100.8 203.8h12zM100.8 203.9h12zM100.8 204h12zM100.8 204h12zM100.8 204.1h12zM100.8 204.2h12zM100.8 204.3h12zM100.8 204.4h12zM100.8 204.5h12zM100.8 204.6h12zM100.8 204.6h12zM100.8 204.7h12zM100.8 204.8h12zM100.8 204.9h12zM100.8 205h12zM100.8 205.1h12zM100.8 205.1h12zM100.8 205.2h12zM100.8 205.3h12zM100.8 205.4h12zM100.8 205.5h12zM100.8 205.6h12zM100.8 205.7h12zM100.8 205.7h12zM100.8 205.8h12zM100.8 205.9h12zM100.8 206h12zM100.8 206.1h12zM100.8 206.2h12zM100.8 206.2h12z"/>
<path d="M88 206.2h.6zM87.4 206.2h1.2zM86.7 206.3h1.9zM86.1 206.4h2.5zM85.5 206.5h3.1zM84.8 206.6h3.8zM84.7 206.7h3.9zM84.4 206.8h4.2zM84.2 206.8h4.4zM84 206.9h4.6zM83.7 207h4.9zM83.6 207.1h5zM83.3 207.2h5.3zM83.1 207.3h5.5zM83.3 207.3h5.3zM83.5 207.4h5.1zM83.7 207.5h4.9zM83.9 207.6h4.7zM84.1 207.7h4.5zM84.2 207.8h4.4zM84.5 207.9h4.1zM84.7 207.9h3.9zM84.8 208h3.8zM85.5 208.1h3.1zM86.1 208.2h2.5zM86.7 208.3h1.9zM87.4 208.4h1.2zM88 208.4h.6z"/>
<path d="M125.1 206.2h.6zM125.1 206.2h1.2zM125.1 206.3h1.8zM125.1 206.4h2.5zM125.1 206.5h3.1zM125.1 206.6h3.7zM125.1 206.7h3.9zM125.1 206.8h4.2zM125.1 206.8h4.4zM125.1 206.9h4.6zM125.1 207h4.9zM125.1 207.1h5zM125.1 207.2h5.3zM125.1 207.3h5.5zM125.1 207.3h5.3zM125.1 207.4h5.1zM125.1 207.5h4.9zM125.1 207.6h4.7zM125.1 207.7h4.5zM125.1 207.8h4.3zM125.1 207.9h4.1zM125.1 207.9h3.9zM125.1 208h3.7zM125.1 208.1h3.1zM125.1 208.2h2.5zM125.1 208.3h1.8zM125.1 208.4h1.2zM125.1 208.4h.6z"/>
<path d="M23 216.3h70.2zM23 216.4h70.2zM23 216.5h70.2zM23 216.6h70.2zM23 216.7h70.2zM23 216.7h70.2zM23 216.8h70.2zM23 216.9h70.2zM23 217h70.2zM23 217.1h70.2zM23 217.2h70.2zM23 217.3h70.2zM23 217.3h70.2zM23 217.4h70.2zM23 217.5h70.2zM23 217.6h70.2zM23 217.7h70.2zM23 217.8h70.2zM23 217.8h70.2zM23 217.9h70.2zM23 218h70.2zM23 218.1h70.2zM23 218.2h70.2zM23 218.3h70.2zM23 218.4h70.2zM23 218.4h70.2zM23 218.5h70.2zM23 218.6h70.2zM23 218.7h70.2zM23 218.8h70.2zM23 218.9h70.2zM23 218.9h70.2zM23 219h70.2zM23 219.1h70.2zM23 219.2h70.2zM23 219.3h70.2zM23 219.4h70.2zM23 219.5h70.2zM23 219.5h70.2zM23 219.6h70.2zM23 219.7h70.2zM23 219.8h70.2zM23 219.9h70.2zM23 220h70.2zM23 220h70.2zM23 220.1h70.2zM23 220.2h70.2zM23 220.3h70.2zM23 220.4h70.2zM23 220.5h70.2zM23 220.6h70.2zM23 220.6h70.2zM23 220.7h70.2zM23 220.8h70.2zM23 220.9h70.2zM23 221h70.2zM23 221.1h70.2zM23 221.1h70.2zM23 221.2h70.2zM23 221.3h70.2zM23 221.4h70.2zM23 221.5h70.2zM23 221.6h70.2zM23 221.7h70.2zM23 221.7h70.2zM23 221.8h70.2zM23 221.9h70.2zM23 222h70.2zM23 222.1h70.2zM23 222.2h70.2zM23 222.2h70.2zM23 222.3h70.2zM23 222.4h70.2zM23 222.5h70.2zM23 222.6h70.2zM23 222.7h70.2zM23 222.8h70.2zM23 222.8h70.2zM23 222.9h70.2zM23 223h70.2zM23 223.1h70.2zM23 223.2h70.2zM23 223.3h70.2zM23 223.4h70.2z"/>
<path d="M23 223.4h104.6zM23 223.5h104.6zM23 223.6h104.6zM23 223.7h104.6zM23 223.8h104.6zM23 223.9h104.6zM23 223.9h104.6zM23 224h104.6zM23 224.1h104.6zM23 224.2h104.6zM23 224.3h104.6zM23 224.4h104.6zM23 224.5h104.6zM23 224.5h104.6zM23 224.6h104.6zM23 224.7h104.6zM23 224.8h104.6zM23 224.9h104.6zM23 225h104.6zM23 225h104.6zM23 225.1h104.6zM23 225.2h104.6zM23 225.3h104.6zM23 225.4h104.6zM23 225.5h104.6zM23 225.6h104.6zM23 225.6h104.6zM23 225.7h104.6zM23 225.8h104.6zM23 225.9h104.6zM23 226h104.6zM23 226.1h104.6zM23 226.1h104.6zM23 226.2h104.6zM23 226.3h104.6zM23 226.4h104.6zM23 226.5h104.6zM23 226.6h104.6zM23 226.7h104.6zM23 226.7h104.6zM23 226.8h104.6zM23 226.9h104.6zM23 227h104.6zM23 227.1h104.6zM23 227.2h104.6zM23 227.2h104.6zM23 227.3h104.6zM23 227.4h104.6zM23 227.5h104.6zM23 227.6h104.6zM23 227.7h104.6zM23 227.8h104.6zM23 227.8h104.6zM23 227.9h104.6zM23 228h104.6zM23 228.1h104.6zM23 228.2h104.6zM23 228.3h104.6zM23 228.3h104.6zM23 228.4h104.6zM23 228.5h104.6zM23 228.6h104.6zM23 228.7h104.6zM23 228.8h104.6zM23 228.9h104.6zM23 228.9h104.6zM23 229h104.6zM23 229.1h104.6zM23 229.2h104.6zM23 229.3h104.6zM23 229.4h104.6zM23 229.4h104.6zM23 229.5h104.6zM23 229.6h104.6zM23 229.7h104.6zM23 229.8h104.6zM23 229.9h104.6zM23 230h104.6zM23 230h104.6zM23 230.1h104.6zM23 230.2h104.6zM23 230.3h104.6zM23 230.4h104.6zM23 230.5h104.6z"/>
</g>
<g fill="#000" stroke="#000" stroke-width=".21">
<path d="M181.5 73.7h.2zM181.5 73.8h.2zM181.5 73.9h.2zM181.5 74h.2zM181.5 74.1h.2zM181.5 74.2h.2zM181.5 74.3h.2zM181.5 74.3h.2zM181.4 74.4h.3zM181.4 74.5h.3zM181.4 74.6h.3zM181.4 74.7h.3zM181.4 74.8h.3zM181.4 74.8h.3zM181.4 74.9h.3zM181.4 75h.3zM181.4 75.1h.3zM181.4 75.2h.3zM181.4 75.3h.3zM181.4 75.4h.3zM181.4 75.4h.3zM181.4 75.5h.3zM181.3 75.6h.4zM181.3 75.7h.4zM181.3 75.8h.4zM181.3 75.9h.4zM181.3 75.9h.4zM181.3 76h.4zM181.3 76.1h.4zM181.3 76.2h.4zM181.2 76.3h.5zM181.2 76.4h.5zM181.2 76.5h.5zM181.2 76.5h.5zM181.2 76.6h.5zM181.2 76.7h.5zM181.2 76.8h.5zM181.1 76.9h.6zM181.1 77h.6zM181.1 77h.5zM181.1 77.1h.4zM181.1 77.2h.3zM181.1 77.3h.2z"/>
<path d="M181.7 73.2h.2zM181.7 73.3h.2zM181.7 73.4h.2zM181.7 73.5h.2zM181.7 73.6h.2zM181.7 73.7h.2zM181.7 73.7h.2zM181.7 73.8h.2zM181.7 73.9h.2zM181.7 74h.2zM181.7 74.1h.2zM181.7 74.2h.2zM181.7 74.3h.2zM181.7 74.3h.2zM181.7 74.4h.2zM181.7 74.5h.2zM181.7 74.6h.2zM181.7 74.7h.3zM181.7 74.8h.3zM181.7 74.8h.3zM181.7 74.9h.3zM181.7 75h.3zM181.7 75.1h.3zM181.7 75.2h.3zM181.7 75.3h.3zM181.7 75.4h.4zM181.7 75.4h.4zM181.7 75.5h.4zM181.7 75.6h.4zM181.7 75.7h.4zM181.7 75.8h.4zM181.7 75.9h.4zM181.7 75.9h.4zM181.7 76h.4zM181.7 76.1h.5zM181.7 76.2h.5zM181.7 76.3h.5zM181.7 76.4h.5zM181.7 76.5h.5zM181.7 76.5h.5zM181.7 76.6h.5zM181.7 76.7h.5zM181.7 76.8h.6zM181.7 76.9h.6zM181.7 77h.6zM181.9 77h.4zM181.9 77.1h.4zM182 77.2h.3zM182.1 77.3h.2z"/>
<path d="M181.1 112.6h.2zM181.1 112.7h.3zM181.1 112.8h.4zM181.1 112.9h.5zM181.1 112.9h.6zM181.1 113h.6zM181.2 113.1h.5zM181.2 113.2h.5zM181.2 113.3h.5zM181.2 113.4h.5zM181.2 113.5h.5zM181.2 113.5h.5zM181.2 113.6h.5zM181.2 113.7h.5zM181.3 113.8h.4zM181.3 113.9h.4zM181.3 114h.4zM181.3 114h.4zM181.3 114.1h.4zM181.3 114.2h.4zM181.3 114.3h.4zM181.4 114.4h.3zM181.4 114.5h.3zM181.4 114.6h.3zM181.4 114.6h.3zM181.4 114.7h.3zM181.4 114.8h.3zM181.4 114.9h.3zM181.4 115h.3zM181.4 115.1h.3zM181.4 115.1h.3zM181.4 115.2h.3zM181.4 115.3h.3zM181.4 115.4h.3zM181.4 115.5h.3zM181.4 115.6h.3zM181.5 115.7h.2zM181.5 115.7h.2zM181.5 115.8h.2zM181.5 115.9h.2zM181.5 116h.2zM181.5 116.1h.2zM181.5 116.2h.2zM181.5 116.2h.2z"/>
<path d="M182.1 112.6h.2zM182 112.7h.3zM181.9 112.8h.4zM181.9 112.9h.4zM181.7 112.9h.6zM181.7 113h.6zM181.7 113.1h.6zM181.7 113.2h.5zM181.7 113.3h.5zM181.7 113.4h.5zM181.7 113.5h.5zM181.7 113.5h.5zM181.7 113.6h.5zM181.7 113.7h.5zM181.7 113.8h.5zM181.7 113.9h.5zM181.7 114h.4zM181.7 114h.4zM181.7 114.1h.4zM181.7 114.2h.4zM181.7 114.3h.4zM181.7 114.4h.4zM181.7 114.5h.4zM181.7 114.6h.4zM181.7 114.6h.3zM181.7 114.7h.3zM181.7 114.8h.3zM181.7 114.9h.3zM181.7 115h.3zM181.7 115.1h.3zM181.7 115.1h.3zM181.7 115.2h.3zM181.7 115.3h.3zM181.7 115.4h.2zM181.7 115.5h.2zM181.7 115.6h.2zM181.7 115.7h.2zM181.7 115.7h.2zM181.7 115.8h.2zM181.7 115.9h.2zM181.7 116h.2zM181.7 116.1h.2zM181.7 116.2h.2zM181.7 116.2h.2zM181.7 116.3h.2zM181.7 116.4h.2zM181.7 116.5h.2zM181.7 116.6h.2zM181.7 116.7h.2zM181.7 116.8h.2z"/>
<path d="M83.1 139.4h4.4zM83.7 139.5h3.9zM84.3 139.6h3.4zM85 139.7h2.8zM85.6 139.8h2.2zM86.2 139.9h1.7zM86.9 140h1.1zM87.5 140h.6z"/>
<path d="M87.5 138.9h.6zM86.9 138.9h1.1zM86.2 139h1.7zM85.6 139.1h2.2zM85 139.2h2.8zM84.3 139.3h3.4zM83.7 139.4h3.9z"/>
<path d="M143.1 138.9h.6zM143.2 138.9h1.1zM143.3 139h1.6zM143.3 139.1h2.2zM143.3 139.2h2.8zM143.4 139.3h3.4zM143.5 139.4h3.9z"/>
<path d="M143.5 139.4h4.5zM143.5 139.5h3.9zM143.4 139.6h3.4zM143.3 139.7h2.8zM143.3 139.8h2.2zM143.3 139.9h1.6zM143.2 140h1.1zM143.1 140h.6z"/>
<path d="M92.6 159.6h.6zM92.7 159.7h1.1zM92.8 159.8h1.7zM92.8 159.9h2.3zM92.9 159.9h2.8zM93 160h3.4zM93 160.1h3.9z"/>
<path d="M107.9 159.6h.6zM107.4 159.7h1.1zM106.7 159.8h1.7zM106.1 159.9h2.2zM105.5 159.9h2.8zM104.8 160h3.4zM104.2 160.1h3.9z"/>
<path d="M93 160.2h4.5zM93 160.3h3.9zM93 160.4h3.2zM92.9 160.4h2.5zM92.8 160.5h1.9zM92.7 160.6h1.3zM92.6 160.7h.7z"/>
<path d="M103.5 160.2h4.5zM104.3 160.3h3.8zM105 160.4h3.2zM105.7 160.4h2.6zM106.4 160.5h2zM107.2 160.6h1.3zM107.9 160.7h.6z"/>
<path d="M175.4 168.5h.2zM175.4 168.6h.3zM175.4 168.7h.5zM175.4 168.7h.5zM175.4 168.8h.6zM175.4 168.9h.6zM175.5 169h.5zM175.5 169.1h.5zM175.5 169.2h.5zM175.5 169.2h.5zM175.5 169.3h.5zM175.5 169.4h.5zM175.5 169.5h.5zM175.6 169.6h.4zM175.6 169.7h.4zM175.6 169.8h.4zM175.6 169.8h.4zM175.6 169.9h.4zM175.6 170h.4zM175.6 170.1h.4zM175.6 170.2h.4zM175.7 170.3h.3zM175.7 170.3h.3zM175.7 170.4h.3zM175.7 170.5h.3zM175.7 170.6h.3zM175.7 170.7h.3zM175.7 170.8h.3zM175.8 170.9h.2zM175.8 170.9h.2zM175.8 171h.2zM175.8 171.1h.2zM175.8 171.2h.2zM175.8 171.3h.2zM175.8 171.4h.2zM175.9 171.4h.1zM175.9 171.5h.1zM175.9 171.6h.1zM175.9 171.7h.1zM175.9 171.8h.1zM175.9 171.9h.1zM175.9 172h.1zM175.9 172h.1z"/>
<path d="M175.9 178.6h.1zM175.9 178.6h.1zM175.9 178.7h.1zM175.9 178.8h.1zM175.9 178.9h.1zM175.9 179h.1zM175.9 179.1h.1zM175.9 179.2h.1zM175.8 179.2h.2zM175.8 179.3h.2zM175.8 179.4h.2zM175.8 179.5h.2zM175.8 179.6h.2zM175.8 179.7h.2zM175.8 179.7h.2zM175.7 179.8h.3zM175.7 179.9h.3zM175.7 180h.3zM175.7 180.1h.3zM175.7 180.2h.3zM175.7 180.3h.3zM175.7 180.3h.3zM175.6 180.4h.4zM175.6 180.5h.4zM175.6 180.6h.4zM175.6 180.7h.4zM175.6 180.8h.4zM175.6 180.8h.4zM175.6 180.9h.4zM175.6 181h.4zM175.5 181.1h.5zM175.5 181.2h.5zM175.5 181.3h.5zM175.5 181.4h.5zM175.5 181.4h.5zM175.5 181.5h.5zM175.5 181.6h.5zM175.4 181.7h.6zM175.4 181.8h.6zM175.4 181.9h.5zM175.4 181.9h.5zM175.4 182h.3zM175.4 182.1h.2z"/>
<path d="M176 178h.2zM176 178.1h.2zM176 178.1h.2zM176 178.2h.2zM176 178.3h.2zM176 178.4h.2zM176 178.5h.2zM176 178.6h.3zM176 178.6h.3zM176 178.7h.3zM176 178.8h.3zM176 178.9h.3zM176 179h.3zM176 179.1h.3zM176 179.2h.3zM176 179.2h.4zM176 179.3h.4zM176 179.4h.4zM176 179.5h.4zM176 179.6h.4zM176 179.7h.4zM176 179.7h.4zM176 179.8h.4zM176 179.9h.4zM176 180h.4zM176 180.1h.4zM176 180.2h.4zM176 180.3h.4zM176 180.3h.4zM176 180.4h.5zM176 180.5h.5zM176 180.6h.5zM176 180.7h.5zM176 180.8h.5zM176 180.8h.5zM176 180.9h.5zM176 181h.5zM176 181.1h.6zM176 181.2h.6zM176 181.3h.6zM176 181.4h.6zM176 181.4h.6zM176 181.5h.6zM176 181.6h.6zM176 181.7h.7zM176 181.8h.7zM176.2 181.9h.5zM176.3 181.9h.4zM176.4 182h.3zM176.5 182.1h.2z"/>
<path d="M176.5 168.5h.2zM176.4 168.6h.3zM176.3 168.7h.4zM176.2 168.7h.5zM176 168.8h.7zM176 168.9h.7zM176 169h.6zM176 169.1h.6zM176 169.2h.6zM176 169.2h.6zM176 169.3h.6zM176 169.4h.6zM176 169.5h.6zM176 169.6h.5zM176 169.7h.5zM176 169.8h.5zM176 169.8h.5zM176 169.9h.5zM176 170h.5zM176 170.1h.5zM176 170.2h.5zM176 170.3h.4zM176 170.3h.4zM176 170.4h.4zM176 170.5h.4zM176 170.6h.4zM176 170.7h.4zM176 170.8h.4zM176 170.9h.4zM176 170.9h.4zM176 171h.4zM176 171.1h.4zM176 171.2h.4zM176 171.3h.4zM176 171.4h.4zM176 171.4h.3zM176 171.5h.3zM176 171.6h.3zM176 171.7h.3zM176 171.8h.3zM176 171.9h.3zM176 172h.3zM176 172h.3zM176 172.1h.2zM176 172.2h.2zM176 172.3h.2zM176 172.4h.2zM176 172.5h.2zM176 172.6h.2zM176 172.6h.2z"/>
<path d="M83.1 194h4.4zM83.7 194.1h3.9zM84.3 194.1h3.4zM85 194.2h2.8zM85.6 194.3h2.2zM86.2 194.4h1.7zM86.9 194.5h1.1zM87.5 194.6h.6z"/>
<path d="M87.4 193.5h.7zM86.7 193.5h1.3zM85.9 193.6h2zM85.3 193.7h2.5zM84.5 193.8h3.2zM83.8 193.9h3.8z"/>
<path d="M95.6 193.5h.7zM95.7 193.5h1.2zM95.8 193.6h1.9zM95.8 193.7h2.6zM95.9 193.8h3.2zM96 193.9h3.8z"/>
<path d="M96 194h4.5zM96 194.1h3.9zM95.9 194.1h3.4zM95.8 194.2h2.8zM95.8 194.3h2.2zM95.8 194.4h1.7zM95.7 194.5h1.1zM95.6 194.6h.6z"/>
<path d="M83.1 207.3h4.4zM83.7 207.3h3.9zM84.3 207.4h3.4zM85 207.5h2.8zM85.6 207.6h2.2zM86.2 207.7h1.7zM86.9 207.8h1.1zM87.5 207.9h.6z"/>
<path d="M87.4 206.8h.7zM86.7 206.8h1.3zM85.9 206.9h2zM85.3 207h2.5zM84.5 207.1h3.2zM83.8 207.2h3.8z"/>
<path d="M125.6 206.8h.7zM125.7 206.8h1.3zM125.8 206.9h2zM125.8 207h2.6zM125.9 207.1h3.3zM126 207.2h3.9z"/>
<path d="M126 207.3h4.6zM126 207.3h4zM125.9 207.4h3.5zM125.9 207.5h2.8zM125.8 207.6h2.3zM125.7 207.7h1.8zM125.7 207.8h1.1zM125.6 207.9h.6z"/>
</g>
<path d="M.3 293.3h62.9v4.9h-62.9z" fill="#fff"/>
<path d="M.3 298.2v-4.9h62.9v4.9" fill="none" stroke="#fff" stroke-width=".39"/>
<path d="M-.1 139.5h7.8v149.2h-7.8z" fill="#fff"/>
<path d="M-.1 139.5h7.8v149.2h-7.7" fill="none" stroke="#fff" stroke-width=".74" stroke-linecap="butt"/>
<g font-size="10.9">
<text x="89.4" y="9" transform="rotate(-180 89.4 9)">ЛТПУ.001.002.001.03</text>
<text x="172.8" y="22.8">Ra6,3</text>
<text x="109.8" y="248.5">ЛТПУ.001.002.001.03</text>
<text x="102.2" y="263.5">боковина</text>
<text x="107.6" y="273.5">лидара</text>
</g>
<text font-size="10.7" x="86.3" y="288.5">Сталь 3 ГОСТ 1050-2013</text>
<text font-size="10.4" x="156.7" y="288.5">ООО&quot;Беспилотныйпогрузчик&quot;</text>
<text font-size="8.5" x="74.8" y="157.6">Ç6</text>
<g font-size="7.8">
<text x="179.1" y="95.7" transform="rotate(-90 179.1 95.7)">5</text>
<text x="179.1" y="98.9" transform="rotate(-90 179.1 98.9)">4</text>
<text x="111.6" y="136.9">65</text>
<text x="74.8" y="166.8">2 отв.</text>
<text x="173.5" y="166.3" transform="rotate(-90 173.5 166.3)">4</text>
<text x="86.3" y="191.5">17,5</text>
<text x="100.8" y="204.8">47,5</text>
<text x="23" y="221.9">1. Неуказанные фаски 1 мм</text>
<text x="23" y="229">2. Общие допуски по ГОСТ 30893.2 - mK</text>
<text x="192.9" y="267.5">1:1</text>
</g>
<g font-size="5.4">
<text x="12.8" y="46.9" transform="rotate(-90 12.8 46.9)">Перв. примен.</text>
<text x="18.8" y="53.9" transform="rotate(-90 18.8 53.9)">ЛТПУ.001.000.000.00</text>
<text x="12.8" y="103.8" transform="rotate(-90 12.8 103.8)">Справ. №</text>
<text x="12.8" y="176.7" transform="rotate(-90 12.8 176.7)">Подп. и дата</text>
<text x="12.8" y="205.8" transform="rotate(-90 12.8 205.8)">Инв. № дубл.</text>
<text x="12.8" y="231.6" transform="rotate(-90 12.8 231.6)">Взам. инв. №</text>
<text x="159.1" y="256.8">Лит.</text>
<text x="173.1" y="256.8">Масса</text>
<text x="188" y="256.8">Масштаб</text>
<text x="12.8" y="261.7" transform="rotate(-90 12.8 261.7)">Подп. и дата</text>
<text x="41.2" y="261.8">№ докум.</text>
<text x="63.6" y="261.8">Подп.</text>
<text x="21" y="266.8">Разраб.</text>
<text x="38" y="266.8">Герштейн</text>
<text x="21" y="271.8">Пров.</text>
<text x="21" y="276.8">Т.контр.</text>
<text x="156.9" y="276.8">Лист</text>
<text x="177.9" y="276.8">Листов</text>
<text x="198.4" y="276.8">1</text>
<text x="21" y="286.8">Н.контр.</text>
<text x="7.5" y="292.5" transform="rotate(-90 7.5 292.5)">КОМПАС-3Dv21 Учебнаяверсия©2022ООО&quot;АСКОН-Системыпроектирования&quot;, Россия. Всеправазащищен</text>
<text x="12.8" y="290.8" transform="rotate(-90 12.8 290.8)">Инв. № подл.</text>
<text x="21" y="291.8">Утв.</text>
<text x="96" y="296.8">Копировал</text>
<text x="166" y="296.8">Формат</text>
<text x="186" y="296.8">A4</text>
</g>
<g font-size="5.3">
<text x="21.1" y="261.8">Изм.</text>
<text x="28.1" y="261.8">Лист</text>
<text x="76.1" y="261.8">Дата</text>
</g>
</svg>
